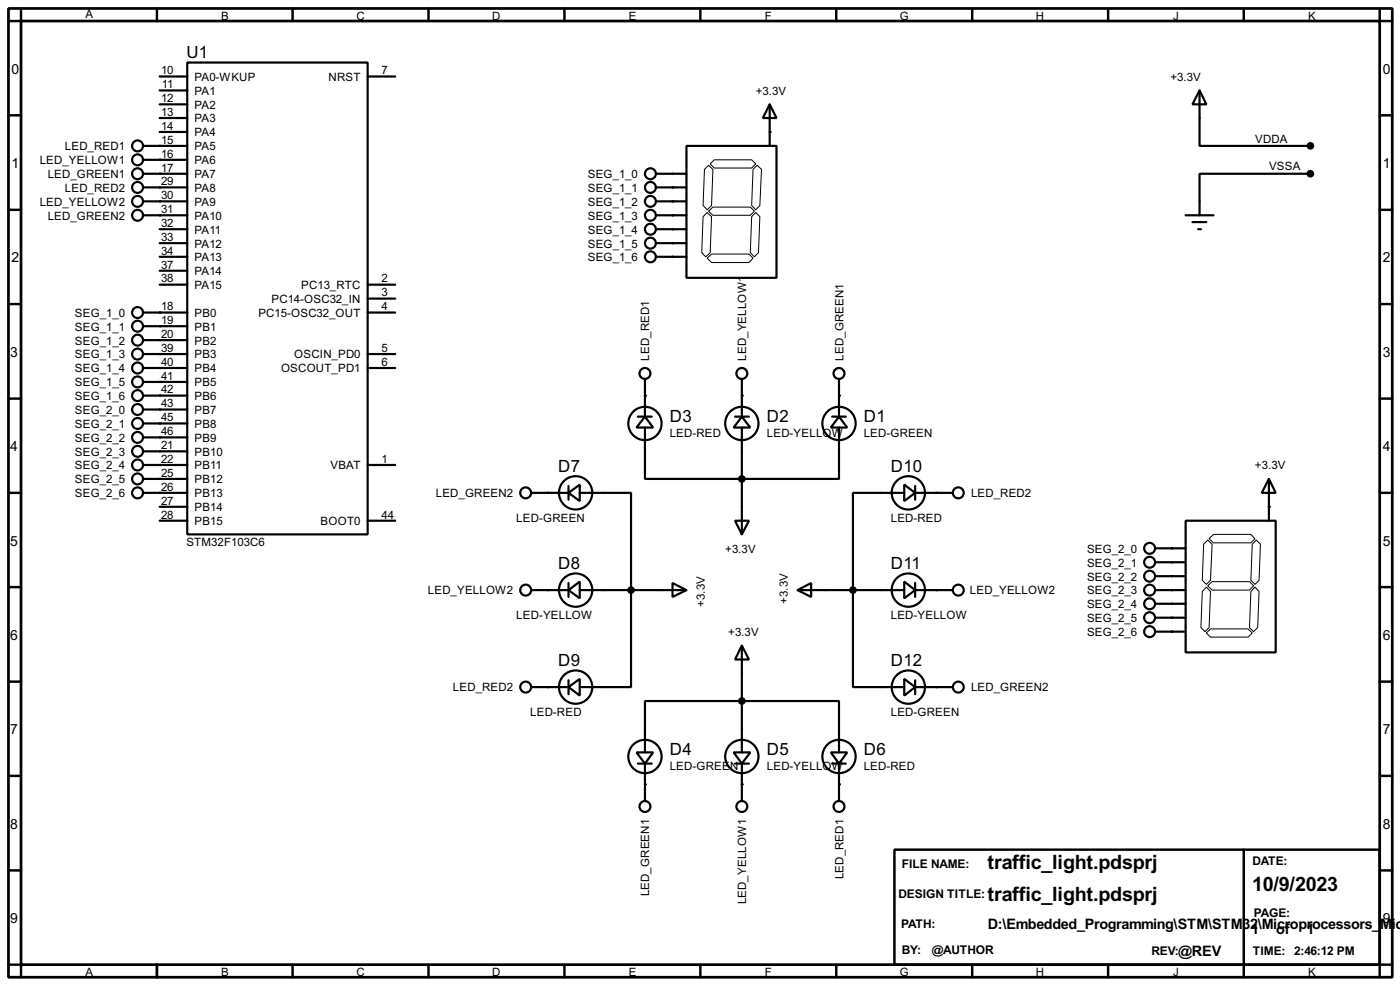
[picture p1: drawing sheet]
<svg xmlns="http://www.w3.org/2000/svg" width="256mm" height="180mm" viewBox="0 0 256 180" stroke-linecap="round" stroke-linejoin="round" font-family="sans-serif">
<path d="M1.6 1.6h253.5v177.3h-253.5zM3.9 3.9h248.9v172.7h-248.9z" fill="none" stroke="#000" stroke-width=".5"/>
<g fill="none" stroke="#000" stroke-width=".45">
<path d="M3.9 1.6v2.3h-2.3M28.8 1.6v2.3M53.6 1.6v2.3M78.5 1.6v2.3M103.4 1.6v2.3M128.3 1.6v2.3M153.2 1.6v2.3M178.1 1.6v2.3M203 1.6v2.3M227.9 1.6v2.3M252.8 1.6v2.3h2.3M1.6 21.1h2.3"/>
<path d="M1.6 38.4h2.3M252.8 21.1h2.3M252.8 38.4h2.3M1.6 55.7h2.3M252.8 55.7h2.3M1.6 73h2.3M252.8 73h2.3M1.6 90.2h2.3M252.8 90.2h2.3M1.6 107.5h2.3M252.8 107.5h2.3M1.6 124.8h2.3"/>
<path d="M252.8 124.8h2.3M1.6 142h2.3M1.6 159.3h2.3M163.9 155.5h88.9v21.1h-88.9zM227.9 155.5v23.4M252.8 142h2.3M252.8 159.3h2.3M1.6 176.6h2.3v2.3M28.8 176.6v2.3M53.6 176.6v2.3M78.5 176.6v2.3M103.4 176.6v2.3"/>
<path d="M128.3 176.6v2.3M153.2 176.6v2.3M178.1 176.6v2.3M203 176.6v2.3M255.1 176.6h-2.3v2.3"/>
</g>
<g fill="none" stroke="#000" stroke-width=".4">
<path d="M29.3 14h5M29.3 19.1h5M29.3 16.6h5M34.3 11.5h33.1v86.3h-33.1zM67.4 14h5M141 19.1l1.3 2.5h-2.5zM141 19.1v7.6M219.8 16.6l1.2 2.5h-2.5zM219.8 16.6v10.1h20.3M26.2 39.4h8.1M26.2 26.7h8.1M26.2 29.3h8.1"/>
<path d="M26.2 31.8h8.1M26.2 34.3h8.1M26.2 36.9h8.1M29.3 21.6h5M29.3 24.2h5M120.2 39.4h5.6M120.2 31.8h5.6M120.2 34.3h5.6M120.2 36.9h5.6M125.8 26.7h16.5v24.2h-16.5zM217.2 39.4h5.1M240.1 31.8h-20.3v7.6"/>
<path d="M26.2 57.2h8.1M26.2 59.7h8.1M29.3 42h5M29.3 44.5h5M29.3 47h5M29.3 49.6h5M29.3 52.1h5M67.4 57.2h5M67.4 52.1h5M67.4 54.7h5M120.2 42h5.6M120.2 44.5h5.6"/>
<path d="M120.2 47h5.6M218.5 40.7h2.5M219.5 42h.5M26.2 62.3h8.1M26.2 64.8h8.1M26.2 67.4h8.1M26.2 69.9h8.1M26.2 72.4h8.1M26.2 75h8.1M26.2 77.5h8.1M67.4 64.8h5M67.4 67.4h5"/>
<path d="M116.9 76.3h2.5M118.2 76.3l1.5 2h-3.1zM118.2 78.3v9.4h35.5v-9.4M118.2 69.4v6.9M134.7 76.3h2.5M135.9 76.3l1.6 2h-3.1zM135.9 69.4v6.9M135.9 78.3v19.5M152.5 76.3h2.5M153.7 76.3l1.5 2h-3zM153.7 69.4v6.9M26.2 90.2h8.1"/>
<path d="M26.2 80.1h8.1M26.2 82.6h8.1M26.2 85.1h8.1M26.2 87.7h8.1M29.3 95.3h5M29.3 92.8h5M67.4 85.1h5M67.4 95.3h5M97.3 90.2h6.9M104.2 90.2l2-1.5v3zM104.2 89v2.5M106.2 90.2h9.4v35.6h-9.4"/>
<path d="M134.7 95.3h2.5l-1.3 2.5zM165.7 88.7l2 1.5-2 1.5zM165.7 90.2h-9.4v35.6h9.4M167.7 90.2h6.9M167.7 89v2.5M217.2 95.3h16.5v24.1h-16.5zM232.5 87.7l1.2 2.5h-2.5zM232.5 87.7v7.6M97.3 108h6.9M104.2 108l2-1.5v3zM104.2 106.7v2.6M106.2 108h19.6"/>
<path d="M123.2 106.7l2.6 1.3-2.6 1.3zM135.9 118.2l1.3 2.5h-2.5zM135.9 118.2v19.5M146.1 108l2.5-1.3v2.6zM146.1 108h19.6M165.7 106.5l2 1.5-2 1.5zM167.7 108h6.9M167.7 106.7v2.6M211.6 108h5.6M211.6 100.4h5.6M211.6 102.9h5.6M211.6 105.5h5.6"/>
<path d="M211.6 110.5h5.6M211.6 113.1h5.6M211.6 115.6h5.6M97.3 125.8h6.9M104.2 125.8l2-1.5v3zM104.2 124.5v2.6M116.6 137.7h3.1l-1.5 2.1zM116.9 139.8h2.5M118.2 137.7v-9.4h35.5v9.4M118.2 139.8v6.8M134.4 137.7h3.1l-1.6 2.1zM134.7 139.8h2.5"/>
<path d="M135.9 139.8v6.8M152.2 137.7h3l-1.5 2.1zM152.5 139.8h2.5M153.7 139.8v6.8M165.7 124.3l2 1.5-2 1.5zM167.7 124.5v2.6M167.7 125.8h6.9"/>
<circle cx="25.2" cy="31.8" r="1"/>
<circle cx="25.2" cy="34.3" r="1"/>
<circle cx="25.2" cy="36.9" r="1"/>
<circle cx="25.2" cy="29.3" r="1"/>
<circle cx="25.2" cy="26.7" r="1"/>
<circle cx="25.2" cy="39.4" r="1"/>
<circle cx="119.1" cy="36.9" r="1"/>
<circle cx="119.1" cy="31.8" r="1"/>
<circle cx="119.1" cy="34.3" r="1"/>
<circle cx="119.1" cy="39.4" r="1"/>
<circle cx="25.2" cy="57.2" r="1"/>
<circle cx="25.2" cy="59.7" r="1"/>
<circle cx="119.1" cy="47" r="1"/>
<circle cx="119.1" cy="44.5" r="1"/>
<circle cx="119.1" cy="42" r="1"/>
<circle cx="25.2" cy="72.4" r="1"/>
<circle cx="25.2" cy="69.9" r="1"/>
<circle cx="25.2" cy="75" r="1"/>
<circle cx="25.2" cy="64.8" r="1"/>
<circle cx="25.2" cy="67.4" r="1"/>
<circle cx="25.2" cy="62.3" r="1"/>
<circle cx="25.2" cy="77.5" r="1"/>
<circle cx="118.1" cy="77.5" r="3.1"/>
<circle cx="118.1" cy="68.4" r="1"/>
<circle cx="135.9" cy="77.5" r="3.1"/>
<circle cx="135.9" cy="68.4" r="1"/>
<circle cx="153.7" cy="77.5" r="3.1"/>
<circle cx="153.7" cy="68.4" r="1"/>
<circle cx="25.2" cy="82.6" r="1"/>
<circle cx="25.2" cy="87.7" r="1"/>
<circle cx="25.2" cy="85.1" r="1"/>
<circle cx="25.2" cy="80.1" r="1"/>
<circle cx="25.2" cy="90.2" r="1"/>
<circle cx="96.3" cy="90.2" r="1"/>
<circle cx="105.4" cy="90.2" r="3.1"/>
<circle cx="166.4" cy="90.2" r="3.1"/>
<circle cx="175.5" cy="90.2" r="1"/>
<circle cx="96.3" cy="108" r="1"/>
<circle cx="105.4" cy="108" r="3.1"/>
<circle cx="166.4" cy="108" r="3.1"/>
<circle cx="175.5" cy="108" r="1"/>
<circle cx="210.6" cy="108" r="1"/>
<circle cx="210.6" cy="105.5" r="1"/>
<circle cx="210.6" cy="102.9" r="1"/>
<circle cx="210.6" cy="113.1" r="1"/>
<circle cx="210.6" cy="110.5" r="1"/>
<circle cx="210.6" cy="100.4" r="1"/>
<circle cx="210.6" cy="115.6" r="1"/>
<circle cx="96.3" cy="125.8" r="1"/>
<circle cx="105.4" cy="125.8" r="3.1"/>
<circle cx="118.1" cy="138.5" r="3.1"/>
<circle cx="135.9" cy="138.5" r="3.1"/>
<circle cx="153.7" cy="138.5" r="3.1"/>
<circle cx="166.4" cy="125.8" r="3.1"/>
<circle cx="175.5" cy="125.8" r="1"/>
<circle cx="118.1" cy="147.6" r="1"/>
<circle cx="135.9" cy="147.6" r="1"/>
<circle cx="153.7" cy="147.6" r="1"/>
</g>
<g fill="#000">
<circle cx="29.3" cy="26.7" r=".2"/>
<circle cx="29.3" cy="29.3" r=".2"/>
<circle cx="29.3" cy="31.8" r=".2"/>
<circle cx="29.3" cy="34.3" r=".2"/>
<circle cx="29.3" cy="36.9" r=".2"/>
<circle cx="29.3" cy="39.4" r=".2"/>
<circle cx="123.2" cy="31.8" r=".2"/>
<circle cx="123.2" cy="36.9" r=".2"/>
<circle cx="123.2" cy="34.3" r=".2"/>
<circle cx="123.2" cy="39.4" r=".2"/>
<circle cx="141" cy="24.2" r=".2"/>
<circle cx="29.3" cy="57.2" r=".2"/>
<circle cx="29.3" cy="59.7" r=".2"/>
<circle cx="123.2" cy="42" r=".2"/>
<circle cx="123.2" cy="44.5" r=".2"/>
<circle cx="123.2" cy="47" r=".2"/>
<circle cx="29.3" cy="69.9" r=".2"/>
<circle cx="29.3" cy="67.4" r=".2"/>
<circle cx="29.3" cy="77.5" r=".2"/>
<circle cx="29.3" cy="64.8" r=".2"/>
<circle cx="29.3" cy="62.3" r=".2"/>
<circle cx="29.3" cy="72.4" r=".2"/>
<circle cx="29.3" cy="75" r=".2"/>
<circle cx="118.2" cy="72.4" r=".2"/>
<circle cx="135.9" cy="72.4" r=".2"/>
<circle cx="153.7" cy="72.4" r=".2"/>
<circle cx="29.3" cy="82.6" r=".2"/>
<circle cx="29.3" cy="85.1" r=".2"/>
<circle cx="29.3" cy="90.2" r=".2"/>
<circle cx="29.3" cy="80.1" r=".2"/>
<circle cx="29.3" cy="87.7" r=".2"/>
<circle cx="100.4" cy="90.2" r=".2"/>
<circle cx="171.5" cy="90.2" r=".2"/>
<circle cx="232.5" cy="92.8" r=".2"/>
<circle cx="100.4" cy="108" r=".2"/>
<circle cx="171.5" cy="108" r=".2"/>
<circle cx="214.7" cy="108" r=".2"/>
<circle cx="214.7" cy="110.5" r=".2"/>
<circle cx="214.7" cy="113.1" r=".2"/>
<circle cx="214.7" cy="100.4" r=".2"/>
<circle cx="214.7" cy="102.9" r=".2"/>
<circle cx="214.7" cy="105.5" r=".2"/>
<circle cx="214.7" cy="115.6" r=".2"/>
<circle cx="100.4" cy="125.8" r=".2"/>
<circle cx="171.5" cy="125.8" r=".2"/>
<circle cx="118.2" cy="143.6" r=".2"/>
<circle cx="135.9" cy="143.6" r=".2"/>
<circle cx="153.7" cy="143.6" r=".2"/>
</g>
<g fill="#000" stroke="#000" stroke-width=".4">
<circle cx="240" cy="26.7" r=".5"/>
<circle cx="240" cy="31.8" r=".5"/>
<circle cx="135.9" cy="87.7" r=".5"/>
<circle cx="115.6" cy="108" r=".5"/>
<circle cx="156.2" cy="108" r=".5"/>
<circle cx="135.9" cy="128.3" r=".5"/>
</g>
<g fill="none" stroke="#000" stroke-width=".18">
<path d="M128.8 39.7l.8-.8 .8 .8-.3 6.6-.8 .7-.7-.7zM129.1 31l.7-.7 .8 .7-.2 6.6-.8 .8-.8-.8zM129.8 38.7l.8-.8h6.9l.7 .8-.7 .7h-6.9zM130.1 30l.8-.7h6.8l.8 .7-.8 .8h-6.8zM138 31l.7-.7 .8 .7-.3 6.6-.7 .8-.8-.8zM138.5 38.9l.7 .8-.2 6.6-.8 .7-.7-.7 .2-6.6zM129.6 47.3l.8-.8h6.8l.8 .8-.8 .8h-6.8zM220.5 99.6l.8-.7 .8 .7-.3 6.6-.8 .8-.7-.8zM221.5 98.6l.8-.8h6.9l.7 .8-.7 .8h-6.9zM229.4 99.6l.8-.7 .7 .7-.2 6.6-.8 .8-.7-.8zM221 115.9l.8-.8h6.9l.7 .8-.7 .7h-6.9zM221 107.5l.8 .8-.3 6.6-.7 .7-.8-.7 .3-6.6z"/>
<path d="M221.3 107.2l.8-.7h6.8l.8 .7-.8 .8h-6.8zM229.9 107.5l.8 .8-.3 6.6-.7 .7-.8-.7 .3-6.6z"/>
</g>
<g font-size="4.1">
<text x="180.9" y="159.1">traffic_light.pdsprj</text>
<text x="180.9" y="164.9">traffic_light.pdsprj</text>
<text x="229.4" y="163.1">10/9/2023</text>
</g>
<g font-size="3.5">
<text x="34.2" y="10.6">U1</text>
<text x="122.7" y="77.2">D3</text>
<text x="140.5" y="77.2">D2</text>
<text x="158.3" y="77.2">D1</text>
<text x="102.3" y="86.4">D7</text>
<text x="163.2" y="86.4">D10</text>
<text x="102.3" y="104.2">D8</text>
<text x="163.2" y="104.2">D11</text>
<text x="102.3" y="121.9">D9</text>
<text x="163.2" y="121.9">D12</text>
<text x="122.7" y="138.1">D4</text>
<text x="140.5" y="138.1">D5</text>
<text x="158.3" y="138.1">D6</text>
</g>
<g font-size="3">
<text x="180.9" y="170">D:\Embedded_Programming\STM\STM32\Microprocessors_</text>
<text x="229.2" y="171">1</text>
<text x="233.8" y="171">of</text>
<text x="239.4" y="171">1</text>
<text x="252.8" y="170">Mi</text>
<text x="255.7" y="170">c</text>
<text x="215.9" y="175">@REV</text>
</g>
<g font-size="2.9">
<text x="2.1" y="13.5">0</text>
<text x="253.4" y="13.5">0</text>
<text x="2.1" y="30.7">1</text>
<text x="253.4" y="30.7">1</text>
<text x="2.1" y="48">2</text>
<text x="253.4" y="48">2</text>
<text x="1.9" y="65.3">3</text>
<text x="253.4" y="65.3">3</text>
<text x="1.9" y="82.5">4</text>
<text x="253.4" y="82.5">4</text>
<text x="1.9" y="99.9">5</text>
<text x="253.4" y="99.9">5</text>
<text x="1.9" y="117.1">6</text>
<text x="253.4" y="117.1">6</text>
<text x="1.9" y="134.4">7</text>
<text x="253.4" y="134.4">7</text>
<text x="1.9" y="151.7">8</text>
<text x="253.4" y="151.7">8</text>
<text x="1.9" y="168.9">9</text>
<text x="253.4" y="168.9">9</text>
</g>
<g font-size="2.5">
<text x="165.2" y="158.9">FILE NAME:</text>
<text x="229.4" y="158.4">DATE:</text>
<text x="164.6" y="164.4">DESIGN TITLE:</text>
<text x="229.7" y="167.8">PAGE:</text>
<text x="165.1" y="169.8">PATH:</text>
<text x="165.2" y="174.6">BY:</text>
<text x="170.7" y="174.6">@AUTHOR</text>
<text x="210.9" y="174.8">REV:</text>
<text x="229.5" y="174.8">TIME: 2:46:12 PM</text>
</g>
<g font-size="2.4">
<text x="15.6" y="3.4">A</text>
<text x="40.5" y="3.6">B</text>
<text x="65.3" y="3.6">C</text>
<text x="90.2" y="3.6">D</text>
<text x="115.2" y="3.6">E</text>
<text x="140.1" y="3.6">F</text>
<text x="164.8" y="3.6">G</text>
<text x="189.8" y="3.6">H</text>
<text x="214.9" y="3.6">J</text>
<text x="239.6" y="3.6">K</text>
<text x="29.5" y="13.6">10</text>
<text x="29.7" y="16.2">11</text>
<text x="35.6" y="14.8">PA0-WKUP</text>
<text x="35.6" y="17.3">PA1</text>
<text x="60.2" y="14.8">NRST</text>
<text x="69.9" y="13.6">7</text>
<text x="138.5" y="17.3">+3.3V</text>
<text x="214.4" y="14.8">+3.3V</text>
<text x="29.5" y="18.7">12</text>
<text x="29.5" y="21.2">13</text>
<text x="29.5" y="23.8">14</text>
<text x="35.6" y="19.9">PA2</text>
<text x="35.6" y="22.4">PA3</text>
<text x="11.9" y="27.5">LED_RED1</text>
<text x="29.5" y="26.3">15</text>
<text x="29.5" y="28.9">16</text>
<text x="35.6" y="25">PA4</text>
<text x="35.6" y="27.5">PA5</text>
<text x="229.9" y="26.1">VDDA</text>
<text x="7.3" y="30">LED_YELLOW1</text>
<text x="8.7" y="32.6">LED_GREEN1</text>
<text x="11.9" y="35.1">LED_RED2</text>
<text x="29.5" y="31.4">17</text>
<text x="29.5" y="33.9">29</text>
<text x="35.6" y="30">PA6</text>
<text x="35.6" y="32.6">PA7</text>
<text x="35.6" y="35.1">PA8</text>
<text x="107.7" y="32.6">SEG_1_0</text>
<text x="107.7" y="35.1">SEG_1_1</text>
<text x="232.5" y="31.2">VSSA</text>
<text x="7.3" y="37.7">LED_YELLOW2</text>
<text x="8.7" y="40.2">LED_GREEN2</text>
<text x="29.5" y="36.5">30</text>
<text x="29.5" y="39">31</text>
<text x="29.5" y="41.6">32</text>
<text x="35.6" y="37.7">PA9</text>
<text x="35.6" y="40.2">PA10</text>
<text x="107.7" y="37.7">SEG_1_2</text>
<text x="107.7" y="40.2">SEG_1_3</text>
<text x="29.5" y="44.1">33</text>
<text x="29.5" y="46.6">34</text>
<text x="35.6" y="42.7">PA11</text>
<text x="35.6" y="45.3">PA12</text>
<text x="35.6" y="47.8">PA13</text>
<text x="107.7" y="42.7">SEG_1_4</text>
<text x="107.7" y="45.3">SEG_1_5</text>
<text x="107.7" y="47.8">SEG_1_6</text>
<text x="29.5" y="49.2">37</text>
<text x="29.5" y="51.7">38</text>
<text x="35.6" y="50.4">PA14</text>
<text x="35.6" y="52.9">PA15</text>
<text x="55.2" y="52.9">PC13_RTC</text>
<text x="69.9" y="51.7">2</text>
<text x="13.7" y="58">SEG_1_0</text>
<text x="29.5" y="56.8">18</text>
<text x="29.5" y="59.3">19</text>
<text x="35.6" y="58">PB0</text>
<text x="47.3" y="58">PC15-OSC32_OUT</text>
<text x="49.7" y="55.4">PC14-OSC32_IN</text>
<text x="69.9" y="54.3">3</text>
<text x="69.9" y="56.8">4</text>
<text x="13.7" y="60.5">SEG_1_1</text>
<text x="13.7" y="63.1">SEG_1_2</text>
<text x="13.7" y="65.6">SEG_1_3</text>
<text x="29.5" y="61.9">20</text>
<text x="29.5" y="64.4">39</text>
<text x="35.6" y="60.5">PB1</text>
<text x="35.6" y="63.1">PB2</text>
<text x="35.6" y="65.6">PB3</text>
<text x="53.9" y="65.6">OSCIN_PD0</text>
<text x="69.9" y="64.4">5</text>
<text x="13.7" y="68.1">SEG_1_4</text>
<text x="13.7" y="70.7">SEG_1_5</text>
<text x="29.5" y="67">40</text>
<text x="29.5" y="69.5">41</text>
<text x="29.5" y="72">42</text>
<text x="35.6" y="68.1">PB4</text>
<text x="35.6" y="70.7">PB5</text>
<text x="51.5" y="68.1">OSCOUT_PD1</text>
<text x="69.9" y="67">6</text>
<text x="119" y="66" transform="rotate(-90 119 66)">LED_RED1</text>
<text x="136.7" y="66" transform="rotate(-90 136.7 66)">LED_YELLOW1</text>
<text x="154.5" y="66" transform="rotate(-90 154.5 66)">LED_GREEN1</text>
<text x="13.7" y="73.2">SEG_1_6</text>
<text x="13.7" y="75.8">SEG_2_0</text>
<text x="29.5" y="77.1">45</text>
<text x="29.5" y="74.6">43</text>
<text x="35.6" y="73.2">PB6</text>
<text x="35.6" y="75.8">PB7</text>
<text x="13.7" y="78.3">SEG_2_1</text>
<text x="13.7" y="80.8">SEG_2_2</text>
<text x="13.7" y="83.4">SEG_2_3</text>
<text x="29.5" y="79.7">46</text>
<text x="29.5" y="82.2">21</text>
<text x="35.6" y="78.3">PB8</text>
<text x="35.6" y="80.8">PB9</text>
<text x="35.6" y="83.4">PB10</text>
<text x="122.7" y="80.1">LED-RED</text>
<text x="140.5" y="80.1">LED-YELLOW</text>
<text x="158.2" y="80.1">LED-GREEN</text>
<text x="13.7" y="85.9">SEG_2_4</text>
<text x="13.7" y="88.5">SEG_2_5</text>
<text x="29.5" y="84.7">22</text>
<text x="29.5" y="87.3">25</text>
<text x="29.5" y="89.8">26</text>
<text x="35.6" y="85.9">PB11</text>
<text x="35.6" y="88.5">PB12</text>
<text x="60.5" y="85.9">VBAT</text>
<text x="69.9" y="84.7">1</text>
<text x="229.9" y="85.9">+3.3V</text>
<text x="13.7" y="91">SEG_2_6</text>
<text x="29.5" y="92.4">27</text>
<text x="29.5" y="94.9">28</text>
<text x="35.6" y="91">PB13</text>
<text x="35.6" y="93.6">PB14</text>
<text x="69.9" y="94.9">44</text>
<text x="79.8" y="91">LED_GREEN2</text>
<text x="94.6" y="95.5">LED-GREEN</text>
<text x="163.2" y="95.5">LED-RED</text>
<text x="177.9" y="91">LED_RED2</text>
<text x="34.1" y="100">STM32F103C6</text>
<text x="35.6" y="96.1">PB15</text>
<text x="58.7" y="96.1">BOOT0</text>
<text x="132.9" y="101.2">+3.3V</text>
<text x="199.1" y="101.2">SEG_2_0</text>
<text x="199.1" y="103.7">SEG_2_1</text>
<text x="199.1" y="106.3">SEG_2_2</text>
<text x="78.4" y="108.8">LED_YELLOW2</text>
<text x="94.6" y="113.3">LED-YELLOW</text>
<text x="129.1" y="111.1" transform="rotate(-90 129.1 111.1)">+3.3V</text>
<text x="144.4" y="110.5" transform="rotate(-90 144.4 110.5)">+3.3V</text>
<text x="163.2" y="113.3">LED-YELLOW</text>
<text x="177.7" y="108.8">LED_YELLOW2</text>
<text x="199.1" y="108.8">SEG_2_3</text>
<text x="199.1" y="111.3">SEG_2_4</text>
<text x="199.1" y="113.9">SEG_2_5</text>
<text x="133.4" y="116.4">+3.3V</text>
<text x="199.1" y="116.4">SEG_2_6</text>
<text x="83" y="126.6">LED_RED2</text>
<text x="97.1" y="131">LED-RED</text>
<text x="163.2" y="131">LED-GREEN</text>
<text x="177.9" y="126.6">LED_GREEN2</text>
<text x="122.7" y="141">LED-GREEN</text>
<text x="140.5" y="141">LED-YELLOW</text>
<text x="158.2" y="141">LED-RED</text>
<text x="154.5" y="160.9" transform="rotate(-90 154.5 160.9)">LED_RED1</text>
<text x="119" y="164.1" transform="rotate(-90 119 164.1)">LED_GREEN1</text>
<text x="136.7" y="165.5" transform="rotate(-90 136.7 165.5)">LED_YELLOW1</text>
<text x="15.6" y="178.7">A</text>
<text x="40.5" y="178.7">B</text>
<text x="65.3" y="178.7">C</text>
<text x="90.2" y="178.7">D</text>
<text x="115.2" y="178.7">E</text>
<text x="140.1" y="178.7">F</text>
<text x="164.8" y="178.7">G</text>
<text x="189.8" y="178.7">H</text>
<text x="214.9" y="178.7">J</text>
<text x="239.6" y="178.7">K</text>
</g>
</svg>
